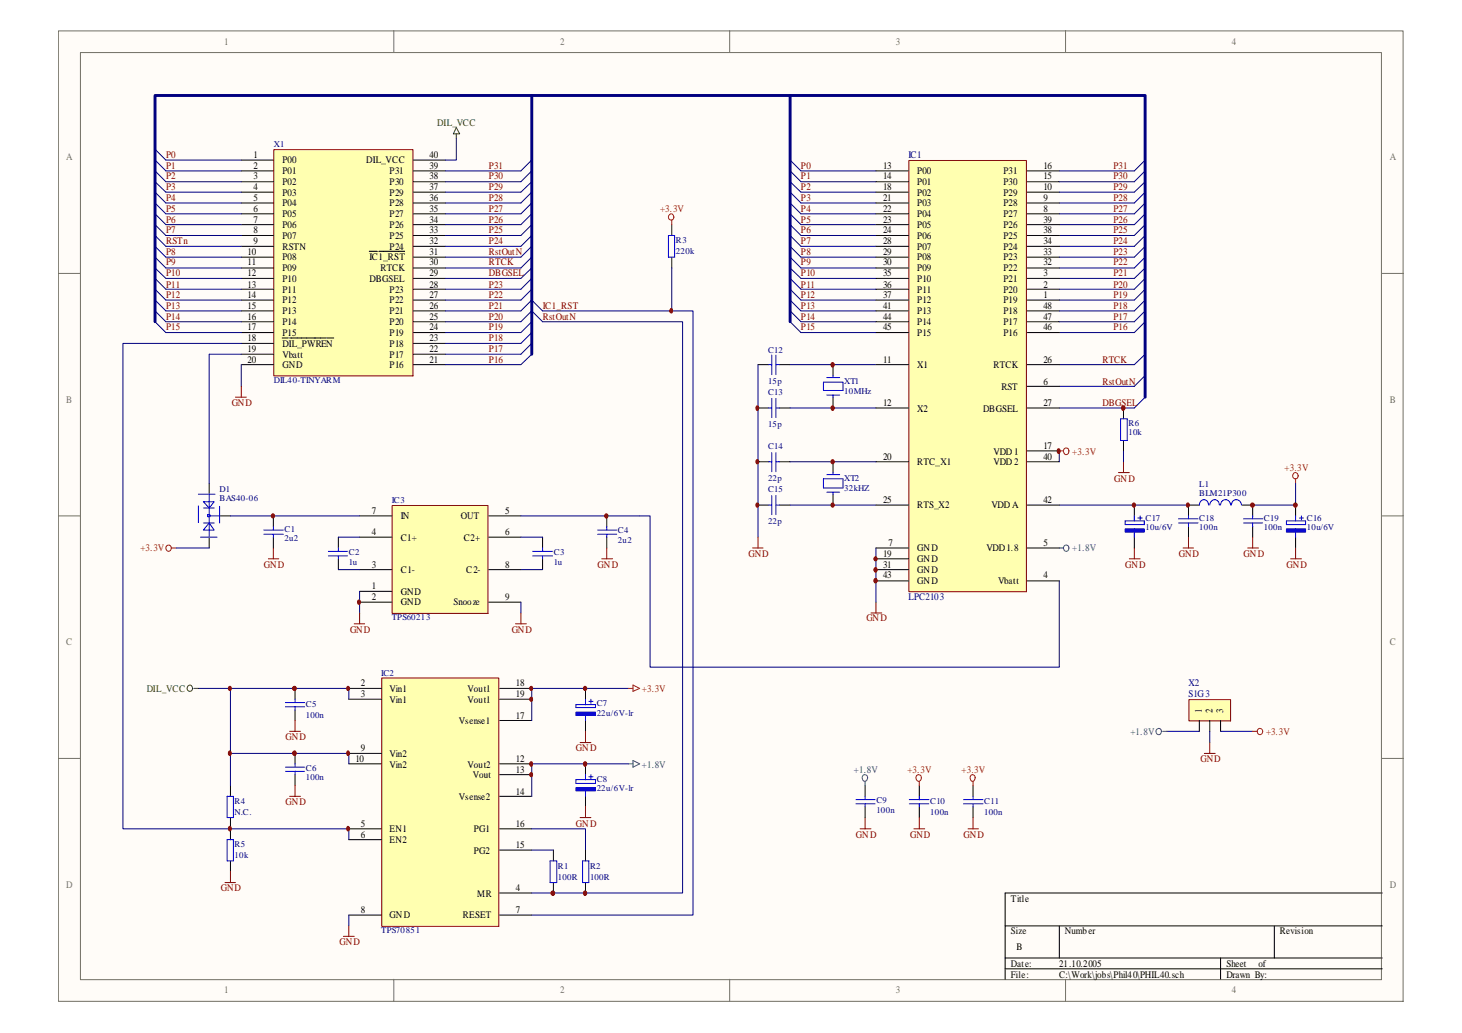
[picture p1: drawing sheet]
<svg xmlns="http://www.w3.org/2000/svg" width="297mm" height="210mm" viewBox="0 0 297 210" stroke-linecap="round" stroke-linejoin="round" font-family="sans-serif">
<path d="M11.9 6.4h273.2v197.1h-273.2z" fill="#fffcf8"/>
<path d="M11.9 6.3h273.2v197.2h-273.2z" fill="none" stroke="#716f64" stroke-width=".2"/>
<path d="M16.4 10.8h264.3v188.3h-264.3z" fill="#fffcf8"/>
<g fill="none" stroke="#716f64" stroke-width=".2">
<path d="M16.3 10.7h264.4v188.4h-264.4zM80 6.2v4.3M148.3 6.2v4.3M216.5 6.2v4.3M11.9 55.6h4.4M280.8 55.6h4.3M11.9 104.8h4.4M280.8 104.8h4.3M11.9 154.1h4.4M280.8 154.1h4.3M80 199v4.5M148.3 199v4.5"/>
<path d="M216.5 199v4.5"/>
</g>
<path d="M204.2 188.1h76.6M204.2 194.7h76.6M204.2 196.9h76.6M215.2 188.1v6.6M248 194.7v4.3M258.9 188.1v6.6M280.8 181.5h-76.6v17.5" fill="none" stroke="#000" stroke-width=".2"/>
<path d="M55.7 30.5h28.2v45.9h-28.2z" fill="#ffffb0"/>
<path d="M55.6 30.4h28.3v46h-28.3z" fill="none" stroke="#800000" stroke-width=".2"/>
<g fill="none" stroke="#000" stroke-width=".2">
<path d="M49 32.5h6.5M49 34.7h6.5M49 36.9h6.5M49 39h6.5M84 32.5h6.5M84 34.7h6.5M84 36.9h6.5M84 39h6.5M49 50.1h6.5M49 52.3h6.5M49 54.5h6.5M49 56.6h6.5"/>
<path d="M49 41.2h6.5M49 43.4h6.5M49 45.6h6.5M49 47.9h6.5M49 58.8h6.5M75 51.1h1.7M77 51.1h5.2M84 50.1h6.5M84 52.3h6.5M84 54.5h6.5M84 56.6h6.5M84 41.2h6.5"/>
<path d="M84 43.4h6.5M84 45.6h6.5M84 47.9h6.5M84 58.8h6.5M49 61h6.5M49 63.2h6.5M49 65.4h6.5M49 69.8h6.5M49 67.6h6.5M49 72h6.5M49 74.1h6.5M57.3 68.7h1.3"/>
<path d="M58.8 68.7h7.5M66.5 68.7h1.3M84 61h6.5M84 63.2h6.5M84 65.4h6.5M84 69.8h6.5M84 67.6h6.5M84 72h6.5M84 74.1h6.5"/>
</g>
<path d="M77.6 137.9h23.7v50.3h-23.7z" fill="#ffffb0"/>
<path d="M77.6 137.8h23.7v50.4h-23.7z" fill="none" stroke="#800000" stroke-width=".2"/>
<g fill="none" stroke="#000" stroke-width=".2">
<path d="M70.9 139.9h6.6M101.5 139.9h6.5M70.9 142.1h6.6M70.9 153.1h6.6M70.9 155.2h6.6M101.5 142.1h6.5M101.5 155.2h6.5M101.5 146.4h6.5M101.5 157.4h6.5M70.9 168.4h6.6M70.9 170.6h6.6M101.5 168.4h6.5"/>
<path d="M101.5 161.8h6.5M101.5 172.7h6.5M70.9 185.9h6.6M101.5 181.5h6.5M101.5 185.9h6.5"/>
</g>
<path d="M79.8 102.8h19.3v21.8h-19.3z" fill="#ffffb0"/>
<g fill="none" stroke="#800000" stroke-width=".2">
<path d="M49 78.5v2.2M47.8 80.7h2.2M227.2 96h2.2M228.3 93.8v2.2M54.5 113.6h2.1M55.5 111.4v2.2M79.7 102.7h19.4v21.9h-19.4zM122.3 113.6h2.2M123.3 111.4v2.2M152.9 111.4h2.1M154 109.1v2.3M229.4 113.6h2.2"/>
<path d="M230.5 111.4v2.2M240.4 111.4h2.1M241.5 109.1v2.3M253.5 111.4h2.2M254.5 109.1v2.3M262.2 113.6h2.2M263.2 111.4v2.2M72 126.8h2.1M73.1 124.6v2.2M104.7 126.8h2.2M105.8 124.6v2.2M177 124.6h2.2"/>
<path d="M178 122.4v2.2M58.8 148.6h2.2M59.9 146.4v2.2M59.9 159.6v2.2M117.9 150.9h2.2M119 148.6v2.3M45.7 179.3h2.1M46.8 177.1v2.2M58.8 161.8h2.2M117.9 166.1h2.2M119 163.9v2.2M174.8 168.4h2.2"/>
<path d="M175.8 166.1v2.3M185.7 168.4h2.2M186.8 166.1v2.3M196.7 168.4h2.1M197.7 166.1v2.3M69.8 190.3h2.2M70.9 188.1v2.2"/>
</g>
<g fill="none" stroke="#000" stroke-width=".2">
<path d="M136.5 45.6v2.3M136.5 52.3v2.2M154 74.1h2.2M158.3 74.1h2.2M169.2 74.1v2.2M42.5 98.2v2.2M154 82.9h2.2M154 93.8h2.2M158.3 82.9h2.2M158.3 93.8h2.2M169.2 80.7v2.2M169.2 93.8v2.2"/>
<path d="M228.3 82.9v2.2M228.3 89.5v2.1M42.5 109.1v2.3M44.6 104.8h2.2M55.5 104.8v2.2M55.5 109.1v2.3M68.7 109.1v2.3M68.7 113.6v2.2M73.1 104.8h6.5M73.1 109.1h6.5M73.1 115.8h6.5M99.3 104.8h6.5"/>
<path d="M99.3 109.1h6.5M99.3 115.8h6.5M110.2 109.1v2.3M110.2 113.6v2.2M123.3 104.8v2.2M123.3 109.1v2.3M154 102.6h2.2M158.3 102.6h2.2M169.2 100.4v2.2M230.5 102.6v2.2M230.5 109.1v2.3M241.5 107v2.1"/>
<path d="M243.7 102.6h-2.2v2.2M252.4 102.6h2.1v2.2M254.5 107v2.1M263.2 102.6v2.2M263.2 109.1v2.3M59.9 139.9v2.2M73.1 120.2h6.5M73.1 122.4h6.5M99.3 122.4h6.5M119 139.9v2.2M46.8 159.6v2.2M59.9 144.3v2.1"/>
<path d="M59.9 153.1v2.1M59.9 157.4v2.2M119 146.4v2.2M119 155.2v2.2M175.8 159.6v2.2M186.8 159.6v2.2M197.7 159.6v2.2M46.8 166.1v4.5M46.8 174.9v2.2M112.4 172.7v2.2M112.4 179.3v2.2M119 161.8v2.1"/>
<path d="M119 172.7v2.2M119 179.3v2.2M175.8 163.9v2.2M186.8 163.9v2.2M197.7 163.9v2.2"/>
</g>
<g fill="none" stroke="#00f" stroke-width=".2">
<path d="M135.8 47.9h1.3v4.4h-1.3zM156.2 74.1h.6M156.8 72.2v3.9M157.6 74.1h.7M157.6 72.2v3.9M167.3 77.7h4v1.6h-4zM168 76.7h2.6M169.2 76.3v.4M156.2 82.9h.6M156.2 93.8h.6M156.8 81v3.9M156.8 92v3.9"/>
<path d="M157.6 81v3.9M157.6 92v3.9M157.6 82.9h.7M157.6 93.8h.7M167.3 97.3h4v1.9h-4zM168 80.3h2.6M168 96.4h2.6M169.2 80.3v.4M169.2 96v.4M227.7 85.1h1.3v4.4h-1.3zM41.3 102h2.2l-1 1.2zM41.3 103.2h2.2"/>
<path d="M41.3 106.3h2.2M42.2 104.6h.5v.4h-.5zM42.5 106.3l1 1.4h-2.2zM42.5 100.4v8.7M42.5 104.8h2.1M53.6 108.6h4M53.6 107.7h4M55.5 107v.7M55.5 108.6v.5M66.7 113h3.9M66.7 112h3.9M68.7 111.4v.6"/>
<path d="M68.7 113v.6M108.2 113h4.1M108.2 112h4.1M110.2 111.4v.6M110.2 113v.6M121.4 108.6h3.9M121.4 107.7h3.9M123.3 107v.7M123.3 108.6v.5M156.2 102.6h.6M156.8 100.7v3.9M157.6 100.7v3.9"/>
<path d="M157.6 102.6h.7M168 100h2.6M169.2 100v.4M228.6 105.8h3.9v.8h-3.9zM230.5 104.8v1M230.5 107.5v1.6M231.1 105.3h1M231.6 104.8v.9M239.4 106.3h4M239.4 105.4h4M241.5 104.8v.6M241.5 106.3v.7"/>
<path d="M243.7 102.6a.94 .94 0 0 1 .9-1.1 .94 .94 0 0 1 .9 1.1M245.8 102.6a.98 .98 0 0 1 1-1.1 .98 .98 0 0 1 .9 1.1M248 102.6a1.02 1.02 0 0 1 1-1.1 1.02 1.02 0 0 1 1 1.1M250.2 102.6a1.02 1.02 0 0 1 1-1.1 1.02 1.02 0 0 1 1 1.1M252.6 106.3h3.9M252.6 105.4h3.9M254.5 104.8v.6M254.5 106.3v.7M261.4 105.8h3.9v.8h-3.9zM263.2 104.8v1M263.2 107.5v1.6M264 105.3h.8"/>
<path d="M264.4 104.8v.9M58 143.6h3.9M58 142.8h3.9M58 156.7h3.9M58 155.9h3.9M59.9 142.1v.7M59.9 143.6v.7M59.9 155.2v.7M59.9 156.7v.7M117 143.2h4v.6h-4zM117 158.4h4v.8h-4zM119 142.1v1.1"/>
<path d="M119 144.7v1.7M119 157.4v1M119.6 142.5h.9M119.6 157.8h.9M120.1 142.1v.8M120.1 157.4v.9M46.1 170.6h1.3v4.3h-1.3zM46.1 161.8h1.3v4.3h-1.3zM111.8 174.9h1.3v4.4h-1.3zM118.4 174.9h1.2v4.4h-1.2zM119 160v1.8M173.9 163.3h3.9"/>
<path d="M173.9 162.5h3.9M175.8 161.8v.7M175.8 163.3v.6M184.7 163.3h4M184.7 162.5h4M186.8 161.8v.7M186.8 163.3v.6M195.7 163.3h4M195.7 162.5h4M197.7 161.8v.7M197.7 163.3v.6"/>
</g>
<path d="M40.3 100.4h4.3v8.7h-4.3v-8.7" fill="none" stroke="#fffcf8" stroke-width=".2" stroke-dasharray="3.4"/>
<path d="M40.3 100.4h4.3v8.7h-4.3v-8.7" fill="none" stroke="#00f" stroke-width=".2" stroke-dasharray="3.4"/>
<g fill="#00f" stroke="#00f" stroke-width=".2">
<path d="M117 144.7h4v.7h-4z" fill-rule="evenodd"/>
<path d="M117 160h4v.7h-4z" fill-rule="evenodd"/>
<path d="M261.4 107.5h3.9v.6h-3.9z" fill-rule="evenodd"/>
<path d="M228.6 107.5h3.9v.6h-3.9z" fill-rule="evenodd"/>
</g>
<g fill="none" stroke="#000080" stroke-width=".2">
<path d="M31.5 30.3l2.2 2.2h15.3M31.5 32.5l2.2 2.2h15.3M31.5 34.7l2.2 2.2h15.3M31.5 36.9l2.2 2.1h15.3M31.5 39l2.2 2.2h15.3M108 32.5l-2.2 2.2h-15.3M108 34.7l-2.2 2.2h-15.3M108 36.9l-2.2 2.1h-15.3M108 39l-2.2 2.2h-15.3M160.5 32.5l2.2 2.2h15.3M160.5 34.7l2.2 2.2h15.3M160.5 36.9l2.2 2.1h15.3"/>
<path d="M160.5 39l2.2 2.2h15.3M232.7 32.5l-2.2 2.2h-15.3M232.7 34.7l-2.2 2.2h-15.3M232.7 36.9l-2.2 2.1h-15.3M232.7 39l-2.2 2.2h-15.3M31.5 41.2l2.2 2.2h15.3M31.5 43.4l2.2 2.2h15.3M31.5 45.6l2.2 2.3h15.3M31.5 47.9l2.2 2.2h15.3M31.5 50.1l2.2 2.2h15.3M31.5 52.3l2.2 2.2h15.3M31.5 54.5l2.2 2.1h15.3"/>
<path d="M31.5 56.6l2.2 2.2h15.3M31.5 58.8l2.2 2.2h15.3M108 41.2l-2.2 2.2h-15.3M108 43.4l-2.2 2.2h-15.3M108 45.6l-2.2 2.3h-15.3M108 47.9l-2.2 2.2h-15.3M108 50.1l-2.2 2.2h-15.3M108 52.3l-2.2 2.2h-15.3M108 54.5l-2.2 2.1h-15.3M108 56.6l-2.2 2.2h-15.3M108 58.8l-2.2 2.2h-15.3M136.5 54.5v8.7"/>
<path d="M160.5 41.2l2.2 2.2h15.3M160.5 43.4l2.2 2.2h15.3M160.5 45.6l2.2 2.3h15.3M160.5 47.9l2.2 2.2h15.3M160.5 50.1l2.2 2.2h15.3M160.5 52.3l2.2 2.2h15.3M160.5 54.5l2.2 2.1h15.3M160.5 56.6l2.2 2.2h15.3M160.5 58.8l2.2 2.2h15.3M232.7 41.2l-2.2 2.2h-15.3M232.7 43.4l-2.2 2.2h-15.3M232.7 45.6l-2.2 2.3h-15.3"/>
<path d="M232.7 47.9l-2.2 2.2h-15.3M232.7 50.1l-2.2 2.2h-15.3M232.7 52.3l-2.2 2.2h-15.3M232.7 54.5l-2.2 2.1h-15.3M232.7 56.6l-2.2 2.2h-15.3M232.7 58.8l-2.2 2.2h-15.3M31.5 63.2l2.2 2.2h15.3M31.5 61l2.2 2.2h15.3M31.5 65.4l2.2 2.2h15.3M49 72h-6.5v26.2M49 74.1v4.4M90.5 65.4h15.3l2.2-2.2 2.2 2.2h28.5v116.1h-30.7"/>
<path d="M90.5 63.2h15.3l2.2-2.2 2.2 2.2h30.6v122.7h-32.8M108 65.4l-2.2 2.2h-15.3M108 72l-2.2 2.1h-15.3M108 67.6l-2.2 2.2h-15.3M108 69.8l-2.2 2.2h-15.3M154 74.1v35M160.5 63.2l2.2 2.2h15.3M160.5 61l2.2 2.2h15.3M160.5 65.4l2.2 2.2h15.3M160.5 74.1h17.5M232.7 63.2l-2.2 2.2h-15.3M232.7 61l-2.2 2.2h-15.3"/>
<path d="M232.7 65.4l-2.2 2.2h-15.3M232.7 72l-2.2 2.1h-15.3M232.7 76.3l-2.2 2.2h-15.3M160.5 82.9h17.5M160.5 93.8h17.5M232.7 80.7l-2.2 2.2h-15.3M263.2 98.2v4.4h-8.7M35.8 111.4h6.7M46.8 104.8h26.3M68.7 109.1h4.4M68.7 115.8h4.4M105.8 104.8h26.3v30.8h83.1v-17.6"/>
<path d="M105.8 109.1h4.4M105.8 115.8h4.4M160.5 102.6h17.5M178 111.4v11M215.2 102.6h26.3M40.3 139.9h30.6v2.2M46.8 139.9v13.2h24.1v2.1M73.1 120.2v4.4M105.8 122.4v2.2M127.8 139.9h-19.8v6.5M46.8 153.1v6.5M127.8 155.2h-19.8v6.6"/>
<path d="M46.8 168.4h24.1v2.2M108 168.4h11v4.3M108 172.7h4.4M70.9 185.9v2.2"/>
</g>
<g fill="none" stroke="#f00" stroke-width=".2">
<path d="M136.5 44.7v.9M215.2 91.6h.9M216.3 91.1a.63 .63 0 0 1 .9 .6 .63 .63 0 0 1-.8 .6 .8 .8 0 0 1-.1-1.2zM262.8 96.2a.57 .57 0 0 1 .8 .1 .57 .57 0 0 1-.1 .8 .57 .57 0 0 1-.8-.1l-.1-.3zM263.2 97.3v.9M35 111.4h.8M127.8 139.9h.8M128.6 139.2l1.4 .7-1.4 .6zM186.4 157.5a.63 .63 0 0 1 .8 .5 .63 .63 0 0 1-.7 .7 .77 .77 0 0 1-.1-1.2zM186.8 158.8v.8M197.3 157.5a.63 .63 0 0 1 .8 .6 .63 .63 0 0 1-.7 .6 .85 .85 0 0 1-.1-1.2zM197.7 158.8v.8"/>
<circle cx="136.3" cy="44.1" r=".59"/>
<circle cx="34.2" cy="111.4" r=".59"/>
</g>
<path d="M215.2 111.4h.9M216.3 110.8a.58 .58 0 0 1 .9 .6 .58 .58 0 0 1-1 .4 .69 .69 0 0 1 .1-1zM127.8 155.2h.8M128.6 154.5l1.4 .7-1.4 .7zM175.4 157.5a.63 .63 0 0 1 .9 .6 .63 .63 0 0 1-.8 .6 .8 .8 0 0 1-.1-1.2zM175.8 158.8v.8" fill="none" stroke="#008080" stroke-width=".2"/>
<path d="M108 19.4v52.6M160.5 19.4v46M31.5 65.4v-46h201.2v61.3" fill="none" stroke="#000080" stroke-width=".59"/>
<g fill="#800000" stroke="#800000" stroke-width=".2">
<path d="M118.7 154.8h.2a.44 .44 0 0 1 .3 .5 .44 .44 0 0 1-.5 .3 .54 .54 0 0 1 0-.8z" fill-rule="evenodd"/>
<path d="M46.5 152.7l.2-.1 .3 .2v.5l-.3 .2a.5 .5 0 0 1-.2-.8z" fill-rule="evenodd"/>
<path d="M46.5 139.5a.38 .38 0 0 1 .5 .4 .38 .38 0 0 1-.5 .4l-.1-.4z" fill-rule="evenodd"/>
<path d="M153.7 82.5a.4 .4 0 0 1 .5 .4 .4 .4 0 0 1-.5 .4l-.1-.4z" fill-rule="evenodd"/>
<path d="M153.7 93.5a.38 .38 0 0 1 .5 .3 .38 .38 0 0 1-.5 .4l-.1-.4z" fill-rule="evenodd"/>
<path d="M153.7 102.3a.38 .38 0 0 1 .5 .3 .38 .38 0 0 1-.5 .4l-.1-.4z" fill-rule="evenodd"/>
<path d="M118.7 181.1h.3a.52 .52 0 0 1-.1 .9 .5 .5 0 0 1-.2-.9z" fill-rule="evenodd"/>
<circle cx="55.4" cy="104.8" r=".39"/>
<circle cx="123.1" cy="104.8" r=".39"/>
<circle cx="118.8" cy="139.9" r=".39"/>
<circle cx="230.3" cy="102.6" r=".39"/>
<circle cx="263.2" cy="102.6" r=".41"/>
<circle cx="59.8" cy="139.9" r=".4"/>
<circle cx="59.8" cy="153.1" r=".42"/>
<circle cx="112.3" cy="181.5" r=".42"/>
</g>
<path d="M184.7 32.7h23.8v87.5h-23.8z" fill="#ffffb0"/>
<path d="M184.7 32.6h23.8v87.6h-23.8z" fill="none" stroke="#800000" stroke-width=".2"/>
<g fill="none" stroke="#000" stroke-width=".2">
<path d="M178 34.7h6.6M178 36.9h6.6M178 39h6.6M208.7 34.7h6.5M208.7 36.9h6.5M208.7 39h6.5M178 41.2h6.6M178 43.4h6.6M178 45.6h6.6M178 47.9h6.6M178 50.1h6.6M178 52.3h6.6"/>
<path d="M178 54.5h6.6M178 56.6h6.6M178 58.8h6.6M208.7 41.2h6.5M208.7 43.4h6.5M208.7 45.6h6.5M208.7 47.9h6.5M208.7 50.1h6.5M208.7 52.3h6.5M208.7 54.5h6.5M208.7 56.6h6.5M208.7 58.8h6.5"/>
<path d="M178 61h6.6M178 63.2h6.6M178 65.4h6.6M178 67.6h6.6M178 74.1h6.6M208.7 61h6.5M208.7 63.2h6.5M208.7 65.4h6.5M208.7 67.6h6.5M208.7 74.1h6.5M208.7 78.5h6.5M178 82.9h6.6"/>
<path d="M178 93.8h6.6M208.7 82.9h6.5M208.7 93.8h6.5M208.7 91.6h6.5M178 111.4h6.6M178 113.6h6.6M178 115.8h6.6M178 118h6.6M178 102.6h6.6M208.7 111.4h6.5M208.7 118h6.5M208.7 102.6h6.5"/>
</g>
<g fill="#800000" stroke="#800000" stroke-width=".2">
<path d="M177.7 115.4l.2-.1a.44 .44 0 0 1 .3 .5 .44 .44 0 0 1-.5 .4 .52 .52 0 0 1 0-.8z" fill-rule="evenodd"/>
<path d="M177.7 117.6h.3a.51 .51 0 0 1-.1 .9 .51 .51 0 0 1-.2-.9z" fill-rule="evenodd"/>
<path d="M214.9 91.3h.4l.1 .1a.54 .54 0 0 1-.3 .7l-.3-.2z" fill-rule="evenodd"/>
<path d="M136.2 62.8l.2-.1 .2 .3v.4l-.2 .2a.47 .47 0 0 1-.4-.4 .47 .47 0 0 1 .2-.4z" fill-rule="evenodd"/>
<path d="M46.5 168l.2-.1 .3 .3v.4l-.3 .2a.51 .51 0 0 1-.2-.8z" fill-rule="evenodd"/>
<circle cx="177.8" cy="113.6" r=".38"/>
<circle cx="228.2" cy="82.9" r=".42"/>
</g>
<path d="M92.7 28.1v4.4h-2.2M49 69.8h-24v98.6h21.8M215.2 91.6v2.2M228.3 91.6v2.2" fill="none" stroke="#000080" stroke-width=".2"/>
<g fill="none" stroke="#008000" stroke-width=".2">
<path d="M92.7 25.9l.7 1.3h-1.3zM92.7 27.2v.9M39.4 139.9h.9"/>
<circle cx="38.5" cy="139.8" r=".59"/>
</g>
<path d="M241.6 142.3h8.4v4.2h-8.4z" fill="#ffffb0"/>
<path d="M241.6 142.2h8.4v4.3h-8.4zM244.7 153.1h2.2M245.8 150.9v2.2" fill="none" stroke="#800000" stroke-width=".2"/>
<path d="M243.7 146.4v2.2M245.8 146.4v2.2M248 146.4v2.2" fill="none" stroke="#000" stroke-width=".2"/>
<path d="M237.1 148.6h6.6M245.8 148.6v2.3M248 148.6h6.5" fill="none" stroke="#000080" stroke-width=".2"/>
<g fill="none" stroke="#008080" stroke-width=".2">
<path d="M236.2 148.6h.9"/>
<circle cx="235.4" cy="148.7" r=".59"/>
</g>
<path d="M254.5 148.6h.9M255.7 148.1a.58 .58 0 0 1 .8 .2 .58 .58 0 0 1-.2 .8 .58 .58 0 0 1-.8-.2v-.6z" fill="none" stroke="#f00" stroke-width=".2"/>
<g fill="#800000" stroke="#800000" stroke-width=".2">
<path d="M169 82.5a.4 .4 0 0 1 .5 .4 .4 .4 0 0 1-.5 .4 .52 .52 0 0 1 0-.8z" fill-rule="evenodd"/>
<path d="M169 73.7h.2a.44 .44 0 0 1 .3 .5 .44 .44 0 0 1-.5 .3 .54 .54 0 0 1 0-.8z" fill-rule="evenodd"/>
<path d="M70.6 139.5a.38 .38 0 0 1 .4 .4 .38 .38 0 0 1-.4 .4l-.2-.4z" fill-rule="evenodd"/>
<path d="M70.6 152.7l.1-.1a.44 .44 0 0 1 .3 .5 .44 .44 0 0 1-.4 .3l-.2-.3z" fill-rule="evenodd"/>
<path d="M70.6 168l.1-.1a.43 .43 0 0 1 .3 .5 .43 .43 0 0 1-.4 .4l-.2-.5z" fill-rule="evenodd"/>
<path d="M107.8 139.5a.37 .37 0 0 1 .4 .4 .37 .37 0 0 1-.4 .4 .48 .48 0 0 1 0-.8z" fill-rule="evenodd"/>
<path d="M107.8 141.7a.37 .37 0 0 1 .4 .4 .37 .37 0 0 1-.4 .4 .48 .48 0 0 1 0-.8z" fill-rule="evenodd"/>
<path d="M107.8 154.8a.4 .4 0 0 1 .4 .4 .4 .4 0 0 1-.4 .4 .54 .54 0 0 1 0-.8z" fill-rule="evenodd"/>
<path d="M107.8 157a.37 .37 0 0 1 .4 .4 .37 .37 0 0 1-.4 .4 .48 .48 0 0 1 0-.8z" fill-rule="evenodd"/>
<path d="M72.8 122a.38 .38 0 0 1 .4 .4 .38 .38 0 0 1-.4 .3l-.2-.3z" fill-rule="evenodd"/>
<path d="M241.2 102.3a.38 .38 0 0 1 .4 .3 .38 .38 0 0 1-.4 .4l-.2-.4z" fill-rule="evenodd"/>
<circle cx="169.1" cy="102.6" r=".39"/>
<circle cx="169.1" cy="93.8" r=".39"/>
<circle cx="254.4" cy="102.6" r=".41"/>
</g>
<g font-size="2" fill="#716f64">
<text x="45.6" y="9.1">1</text>
<text x="113.8" y="9.1">2</text>
<text x="182" y="9.1">3</text>
<text x="250.3" y="9.1">4</text>
<text x="13.5" y="32.5">A</text>
<text x="282.4" y="32.5">A</text>
<text x="13.5" y="81.8">B</text>
<text x="282.4" y="81.8">B</text>
<text x="13.5" y="131.2">C</text>
<text x="282.4" y="131.2">C</text>
<text x="13.5" y="180.4">D</text>
<text x="282.4" y="180.4">D</text>
<text x="45.6" y="201.9">1</text>
<text x="113.8" y="201.9">2</text>
<text x="182" y="201.9">3</text>
<text x="250.3" y="201.9">4</text>
</g>
<g font-size="2" fill="#008000">
<text x="88.8" y="25.6">DIL_VCC</text>
<text x="29.8" y="140.6">DIL_VCC</text>
</g>
<g font-size="2" fill="#800000">
<text x="33.8" y="32.1">P0</text>
<text x="33.8" y="34.3">P1</text>
<text x="99.3" y="34.3">P31</text>
<text x="162.7" y="34.3">P0</text>
<text x="226.2" y="34.3">P31</text>
<text x="33.8" y="36.4">P2</text>
<text x="33.8" y="38.6">P3</text>
<text x="33.8" y="40.9">P4</text>
<text x="99.3" y="40.9">P28</text>
<text x="99.3" y="38.6">P29</text>
<text x="99.3" y="36.4">P30</text>
<text x="162.7" y="36.4">P1</text>
<text x="162.7" y="38.6">P2</text>
<text x="162.7" y="40.9">P3</text>
<text x="226.2" y="40.9">P28</text>
<text x="226.2" y="38.6">P29</text>
<text x="226.2" y="36.4">P30</text>
<text x="33.8" y="43.1">P5</text>
<text x="33.8" y="45.2">P6</text>
<text x="33.8" y="47.4">P7</text>
<text x="99.3" y="47.4">P25</text>
<text x="99.3" y="45.2">P26</text>
<text x="99.3" y="43.1">P27</text>
<text x="162.7" y="43.1">P4</text>
<text x="162.7" y="45.2">P5</text>
<text x="162.7" y="47.4">P6</text>
<text x="226.2" y="47.4">P25</text>
<text x="226.2" y="45.2">P26</text>
<text x="226.2" y="43.1">P27</text>
<text x="33.8" y="51.8">P8</text>
<text x="33.8" y="53.9">P9</text>
<text x="33.8" y="49.6">RSTn</text>
<text x="99.3" y="49.6">P24</text>
<text x="99.3" y="51.8">RstOutN</text>
<text x="99.3" y="53.9">RTCK</text>
<text x="162.7" y="49.6">P7</text>
<text x="162.7" y="51.8">P8</text>
<text x="162.7" y="53.9">P9</text>
<text x="226.2" y="53.9">P22</text>
<text x="226.2" y="51.8">P23</text>
<text x="226.2" y="49.6">P24</text>
<text x="33.8" y="56.1">P10</text>
<text x="33.8" y="58.4">P11</text>
<text x="99.3" y="58.4">P23</text>
<text x="99.3" y="56.1">DBGSEL</text>
<text x="162.7" y="56.1">P10</text>
<text x="162.7" y="58.4">P11</text>
<text x="226.2" y="58.4">P20</text>
<text x="226.2" y="56.1">P21</text>
<text x="33.8" y="60.6">P12</text>
<text x="33.8" y="62.8">P13</text>
<text x="33.8" y="65">P14</text>
<text x="99.3" y="65">P20</text>
<text x="99.3" y="62.8">P21</text>
<text x="99.3" y="60.6">P22</text>
<text x="110.3" y="65">RstOutN</text>
<text x="110.3" y="62.8">IC1_RST</text>
<text x="162.7" y="60.6">P12</text>
<text x="162.7" y="62.8">P13</text>
<text x="162.7" y="65">P14</text>
<text x="226.2" y="65">P17</text>
<text x="226.2" y="62.8">P18</text>
<text x="226.2" y="60.6">P19</text>
<text x="33.8" y="67.2">P15</text>
<text x="99.3" y="71.5">P17</text>
<text x="99.3" y="69.4">P18</text>
<text x="99.3" y="67.2">P19</text>
<text x="162.7" y="67.2">P15</text>
<text x="226.2" y="67.2">P16</text>
<text x="99.3" y="73.7">P16</text>
<text x="224" y="73.7">RTCK</text>
<text x="47.1" y="82.5">GND</text>
<text x="224" y="82.5">DBGSEL</text>
<text x="224" y="78.2">RstOutN</text>
<text x="226.4" y="97.9">GND</text>
<text x="152.1" y="113.2">GND</text>
<text x="239.5" y="113.2">GND</text>
<text x="252.6" y="113.2">GND</text>
<text x="53.6" y="115.4">GND</text>
<text x="121.4" y="115.4">GND</text>
<text x="228.6" y="115.4">GND</text>
<text x="261.4" y="115.4">GND</text>
<text x="71.1" y="128.5">GND</text>
<text x="104" y="128.5">GND</text>
<text x="176" y="126.3">GND</text>
<text x="58" y="150.5">GND</text>
<text x="117" y="152.6">GND</text>
<text x="243.9" y="154.8">GND</text>
<text x="58" y="163.6">GND</text>
<text x="117" y="168">GND</text>
<text x="173.9" y="170.2">GND</text>
<text x="184.9" y="170.2">GND</text>
<text x="195.7" y="170.2">GND</text>
<text x="44.9" y="181.1">GND</text>
<text x="69" y="192">GND</text>
</g>
<g font-size="2">
<text x="51.5" y="32.1">1</text>
<text x="51.5" y="34.3">2</text>
<text x="57.4" y="33.2">P00</text>
<text x="57.4" y="35.4">P01</text>
<text x="74.4" y="33.2">DIL_VCC</text>
<text x="79.2" y="35.4">P31</text>
<text x="87.3" y="34.3">39</text>
<text x="87.3" y="32.1">40</text>
<text x="179.4" y="34.3">13</text>
<text x="186.4" y="35.4">P00</text>
<text x="203.9" y="35.4">P31</text>
<text x="212" y="34.3">16</text>
<text x="51.5" y="36.4">3</text>
<text x="51.5" y="38.6">4</text>
<text x="51.5" y="40.9">5</text>
<text x="57.4" y="37.6">P02</text>
<text x="57.4" y="39.8">P03</text>
<text x="57.4" y="41.9">P04</text>
<text x="79.2" y="41.9">P28</text>
<text x="79.2" y="39.8">P29</text>
<text x="79.2" y="37.6">P30</text>
<text x="87.3" y="40.9">36</text>
<text x="87.3" y="38.6">37</text>
<text x="87.3" y="36.4">38</text>
<text x="179.4" y="36.4">14</text>
<text x="179.4" y="38.6">18</text>
<text x="179.4" y="40.9">21</text>
<text x="186.4" y="37.6">P01</text>
<text x="186.4" y="39.8">P02</text>
<text x="186.4" y="41.9">P03</text>
<text x="203.9" y="41.9">P28</text>
<text x="203.9" y="39.8">P29</text>
<text x="203.9" y="37.6">P30</text>
<text x="212" y="40.9">9</text>
<text x="212" y="38.6">10</text>
<text x="212" y="36.4">15</text>
<text x="51.5" y="43.1">6</text>
<text x="51.5" y="45.2">7</text>
<text x="51.5" y="47.4">8</text>
<text x="57.4" y="44.1">P05</text>
<text x="57.4" y="46.3">P06</text>
<text x="79.2" y="46.3">P26</text>
<text x="79.2" y="44.1">P27</text>
<text x="87.3" y="47.4">33</text>
<text x="87.3" y="45.2">34</text>
<text x="87.3" y="43.1">35</text>
<text x="179.4" y="43.1">22</text>
<text x="179.4" y="45.2">23</text>
<text x="179.4" y="47.4">24</text>
<text x="186.4" y="44.1">P04</text>
<text x="186.4" y="46.3">P05</text>
<text x="203.9" y="46.3">P26</text>
<text x="203.9" y="44.1">P27</text>
<text x="212" y="47.4">38</text>
<text x="212" y="45.2">39</text>
<text x="212" y="43.1">8</text>
<text x="50.3" y="51.8">10</text>
<text x="50.3" y="53.9">11</text>
<text x="51.5" y="49.6">9</text>
<text x="57.4" y="50.7">RSTN</text>
<text x="57.4" y="52.9">P08</text>
<text x="57.4" y="48.6">P07</text>
<text x="75.1" y="52.9">IC1_RST</text>
<text x="79.2" y="50.7">P24</text>
<text x="79.2" y="48.6">P25</text>
<text x="87.3" y="53.9">30</text>
<text x="87.3" y="51.8">31</text>
<text x="87.3" y="49.6">32</text>
<text x="179.4" y="49.6">28</text>
<text x="179.4" y="51.8">29</text>
<text x="179.4" y="53.9">30</text>
<text x="186.4" y="48.6">P06</text>
<text x="186.4" y="50.7">P07</text>
<text x="186.4" y="52.9">P08</text>
<text x="203.9" y="52.9">P23</text>
<text x="203.9" y="50.7">P24</text>
<text x="203.9" y="48.6">P25</text>
<text x="212" y="53.9">32</text>
<text x="212" y="51.8">33</text>
<text x="212" y="49.6">34</text>
<text x="50.3" y="56.1">12</text>
<text x="50.3" y="58.4">13</text>
<text x="57.4" y="55.1">P09</text>
<text x="57.4" y="57.3">P10</text>
<text x="57.4" y="59.5">P11</text>
<text x="75.1" y="57.3">DBGSEL</text>
<text x="77.3" y="55.1">RTCK</text>
<text x="79.2" y="59.5">P23</text>
<text x="87.3" y="58.4">28</text>
<text x="87.3" y="56.1">29</text>
<text x="179.4" y="56.1">35</text>
<text x="179.4" y="58.4">36</text>
<text x="186.4" y="55.1">P09</text>
<text x="186.4" y="57.3">P10</text>
<text x="186.4" y="59.5">P11</text>
<text x="203.9" y="59.5">P20</text>
<text x="203.9" y="57.3">P21</text>
<text x="203.9" y="55.1">P22</text>
<text x="212" y="58.4">2</text>
<text x="212" y="56.1">3</text>
<text x="50.3" y="60.6">14</text>
<text x="50.3" y="62.8">15</text>
<text x="50.3" y="65">16</text>
<text x="57.4" y="61.7">P12</text>
<text x="57.4" y="63.9">P13</text>
<text x="79.2" y="63.9">P21</text>
<text x="79.2" y="61.7">P22</text>
<text x="87.3" y="65">25</text>
<text x="87.3" y="62.8">26</text>
<text x="87.3" y="60.6">27</text>
<text x="179.4" y="60.6">37</text>
<text x="179.4" y="62.8">41</text>
<text x="179.4" y="65">44</text>
<text x="186.4" y="61.7">P12</text>
<text x="186.4" y="63.9">P13</text>
<text x="203.9" y="63.9">P18</text>
<text x="203.9" y="61.7">P19</text>
<text x="212" y="65">47</text>
<text x="212" y="62.8">48</text>
<text x="212" y="60.6">1</text>
<text x="50.3" y="69.4">18</text>
<text x="50.3" y="67.2">17</text>
<text x="50.3" y="71.5">19</text>
<text x="57.4" y="66.1">P14</text>
<text x="57.4" y="70.5">DIL_PWREN</text>
<text x="57.4" y="68.3">P15</text>
<text x="79.2" y="70.5">P18</text>
<text x="79.2" y="68.3">P19</text>
<text x="79.2" y="66.1">P20</text>
<text x="87.3" y="71.5">22</text>
<text x="87.3" y="69.4">23</text>
<text x="87.3" y="67.2">24</text>
<text x="179.4" y="67.2">45</text>
<text x="186.4" y="66.1">P14</text>
<text x="186.4" y="68.3">P15</text>
<text x="203.9" y="68.3">P16</text>
<text x="203.9" y="66.1">P17</text>
<text x="212" y="67.2">46</text>
<text x="50.3" y="73.7">20</text>
<text x="57.4" y="72.7">Vbatt</text>
<text x="57.4" y="74.9">GND</text>
<text x="79.2" y="74.9">P16</text>
<text x="79.2" y="72.7">P17</text>
<text x="87.3" y="73.7">21</text>
<text x="179.4" y="73.7">11</text>
<text x="186.4" y="74.9">X1</text>
<text x="201.8" y="74.9">RTCK</text>
<text x="212" y="73.7">26</text>
<text x="179.4" y="82.5">12</text>
<text x="186.4" y="83.7">X2</text>
<text x="199.7" y="83.7">DBGSEL</text>
<text x="203.5" y="79.2">RST</text>
<text x="212" y="82.5">27</text>
<text x="212" y="78.2">6</text>
<text x="179.4" y="93.5">20</text>
<text x="186.4" y="94.5">RTC_X1</text>
<text x="201.8" y="92.4">VDD 1</text>
<text x="201.8" y="94.5">VDD 2</text>
<text x="212" y="91.2">17</text>
<text x="212" y="93.5">40</text>
<text x="75.5" y="104.4">7</text>
<text x="81.4" y="105.5">IN</text>
<text x="93.6" y="105.5">OUT</text>
<text x="102.6" y="104.4">5</text>
<text x="179.4" y="102.2">25</text>
<text x="186.4" y="103.3">RTS_X2</text>
<text x="201.4" y="103.3">VDD A</text>
<text x="212" y="102.2">42</text>
<text x="75.5" y="108.7">4</text>
<text x="81.4" y="109.9">C1+</text>
<text x="94.2" y="109.9">C2+</text>
<text x="102.6" y="108.7">6</text>
<text x="179.4" y="113.2">19</text>
<text x="180.5" y="111">7</text>
<text x="186.4" y="112">GND</text>
<text x="200.4" y="112">VDD1.8</text>
<text x="212" y="111">5</text>
<text x="75.5" y="115.4">3</text>
<text x="75.5" y="119.7">1</text>
<text x="81.4" y="116.4">C1-</text>
<text x="94.7" y="116.4">C2-</text>
<text x="102.6" y="115.4">8</text>
<text x="179.4" y="115.4">31</text>
<text x="179.4" y="117.5">43</text>
<text x="186.4" y="114.2">GND</text>
<text x="186.4" y="116.4">GND</text>
<text x="186.4" y="118.7">GND</text>
<text x="202.8" y="118.7">Vbatt</text>
<text x="212" y="117.5">4</text>
<text x="75.5" y="121.9">2</text>
<text x="81.4" y="120.9">GND</text>
<text x="81.4" y="123">GND</text>
<text x="92.1" y="123">Snooze</text>
<text x="102.6" y="121.9">9</text>
<text x="73.3" y="139.5">2</text>
<text x="73.3" y="141.7">3</text>
<text x="79.2" y="140.6">Vin1</text>
<text x="79.2" y="142.8">Vin1</text>
<text x="95" y="140.6">Vout1</text>
<text x="95" y="142.8">Vout1</text>
<text x="104.8" y="139.5">18</text>
<text x="104.8" y="141.7">19</text>
<text x="93.2" y="147.2">Vsense1</text>
<text x="104.8" y="146.1">17</text>
<text x="244.2" y="144.8" transform="rotate(-90 244.2 144.8)">1</text>
<text x="246.4" y="144.8" transform="rotate(-90 246.4 144.8)">2</text>
<text x="248.5" y="144.8" transform="rotate(-90 248.5 144.8)">3</text>
<text x="72.2" y="154.8">10</text>
<text x="73.3" y="152.6">9</text>
<text x="79.2" y="153.8">Vin2</text>
<text x="79.2" y="156">Vin2</text>
<text x="95" y="156">Vout2</text>
<text x="104.8" y="154.8">12</text>
<text x="96.1" y="158.1">Vout</text>
<text x="104.8" y="157">13</text>
<text x="104.8" y="161.5">14</text>
<text x="73.3" y="168">5</text>
<text x="93.2" y="162.5">Vsense2</text>
<text x="104.8" y="168">16</text>
<text x="73.3" y="170.2">6</text>
<text x="79.2" y="169">EN1</text>
<text x="79.2" y="171.3">EN2</text>
<text x="96.3" y="169">PG1</text>
<text x="96.3" y="173.5">PG2</text>
<text x="104.8" y="172.3">15</text>
<text x="73.3" y="185.5">8</text>
<text x="96.9" y="182.2">MR</text>
<text x="104.8" y="181.1">4</text>
<text x="104.8" y="185.5">7</text>
<text x="205.4" y="183.3">Title</text>
<text x="79.2" y="186.5">GND</text>
<text x="94.1" y="186.5">RESET</text>
<text x="205.4" y="189.8">Size</text>
<text x="216.3" y="189.8">Number</text>
<text x="260" y="189.8">Revision</text>
<text x="205.4" y="196.5">Date:</text>
<text x="206.5" y="193.1">B</text>
<text x="215.2" y="196.5">21.10.2005</text>
<text x="249.2" y="196.5">Sheet</text>
<text x="255.7" y="196.5">of</text>
<text x="205.4" y="198.6">File:</text>
<text x="215.2" y="198.6">C:\Work\jobs\Phil40\PHIL40.sch</text>
<text x="249.2" y="198.6">Drawn By:</text>
</g>
<g font-size="2" fill="#000080">
<text x="184.6" y="32.1">IC1</text>
<text x="184.6" y="121.9">LPC2103</text>
<text x="241.5" y="141.7">S1G3</text>
<text x="241.5" y="139.5">X2</text>
</g>
<g font-size="2" fill="#f00">
<text x="134.1" y="43.1">+3.3V</text>
<text x="217.8" y="92.4">+3.3V</text>
<text x="260.9" y="95.7">+3.3V</text>
<text x="28.5" y="112">+3.3V</text>
<text x="130.4" y="140.6">+3.3V</text>
<text x="257.2" y="149.3">+3.3V</text>
<text x="184.4" y="157">+3.3V</text>
<text x="195.3" y="157">+3.3V</text>
</g>
<g font-size="2" fill="#008080">
<text x="217.8" y="112">+1.8V</text>
<text x="229.7" y="149.3">+1.8V</text>
<text x="130.4" y="156">+1.8V</text>
<text x="173.5" y="157">+1.8V</text>
</g>
<g font-size="1.8" fill="#000080">
<text x="55.6" y="29.9">X1</text>
<text x="137.3" y="51.7">220k</text>
<text x="137.3" y="49.5">R3</text>
<text x="156" y="71.6">C12</text>
<text x="55.6" y="77.7">DIL40-TINYARM</text>
<text x="156" y="78">15p</text>
<text x="171.5" y="78">XT1</text>
<text x="156" y="80.4">C13</text>
<text x="171.5" y="80.1">10MHz</text>
<text x="156" y="86.7">15p</text>
<text x="229.3" y="88.4">10k</text>
<text x="229.3" y="86.5">R6</text>
<text x="156" y="91.3">C14</text>
<text x="44.6" y="101.9">BAS40-06</text>
<text x="44.6" y="100">D1</text>
<text x="156" y="97.7">22p</text>
<text x="156" y="100">C15</text>
<text x="171.5" y="99.8">32kHZ</text>
<text x="171.5" y="97.7">XT2</text>
<text x="243.7" y="100.8">BLM21P300</text>
<text x="243.7" y="99">L1</text>
<text x="79.6" y="102.3">IC3</text>
<text x="156" y="106.4">22p</text>
<text x="232.7" y="107.7">10u/6V</text>
<text x="232.7" y="105.9">C17</text>
<text x="243.7" y="107.7">100n</text>
<text x="243.7" y="105.9">C18</text>
<text x="256.8" y="107.7">100n</text>
<text x="256.8" y="105.9">C19</text>
<text x="265.5" y="107.7">10u/6V</text>
<text x="265.5" y="105.9">C16</text>
<text x="57.8" y="110">2u2</text>
<text x="57.8" y="108.1">C1</text>
<text x="70.9" y="112.8">C2</text>
<text x="112.5" y="112.8">C3</text>
<text x="125.6" y="110.4">2u2</text>
<text x="125.6" y="108.4">C4</text>
<text x="70.9" y="114.7">1u</text>
<text x="112.5" y="114.7">1u</text>
<text x="79.6" y="126.1">TPS60213</text>
<text x="77.5" y="137.3">IC2</text>
<text x="62.1" y="143.7">C5</text>
<text x="121.2" y="143.4">C7</text>
<text x="62.1" y="145.9">100n</text>
<text x="121.2" y="145.5">22u/6V-lr</text>
<text x="62.1" y="158.6">100n</text>
<text x="62.1" y="156.6">C6</text>
<text x="121.2" y="160.7">22u/6V-lr</text>
<text x="121.2" y="158.8">C8</text>
<text x="47.7" y="165.6">N.C.</text>
<text x="47.7" y="163.4">R4</text>
<text x="178.1" y="165.2">100n</text>
<text x="178.1" y="163.2">C9</text>
<text x="189" y="165.6">100n</text>
<text x="189" y="163.4">C10</text>
<text x="200" y="165.6">100n</text>
<text x="200" y="163.4">C11</text>
<text x="47.7" y="172.1">R5</text>
<text x="47.7" y="174.3">10k</text>
<text x="113.4" y="178.7">100R</text>
<text x="113.4" y="176.5">R1</text>
<text x="119.9" y="178.7">100R</text>
<text x="119.9" y="176.5">R2</text>
<text x="77.5" y="189.7">TPS70851</text>
</g>
</svg>
